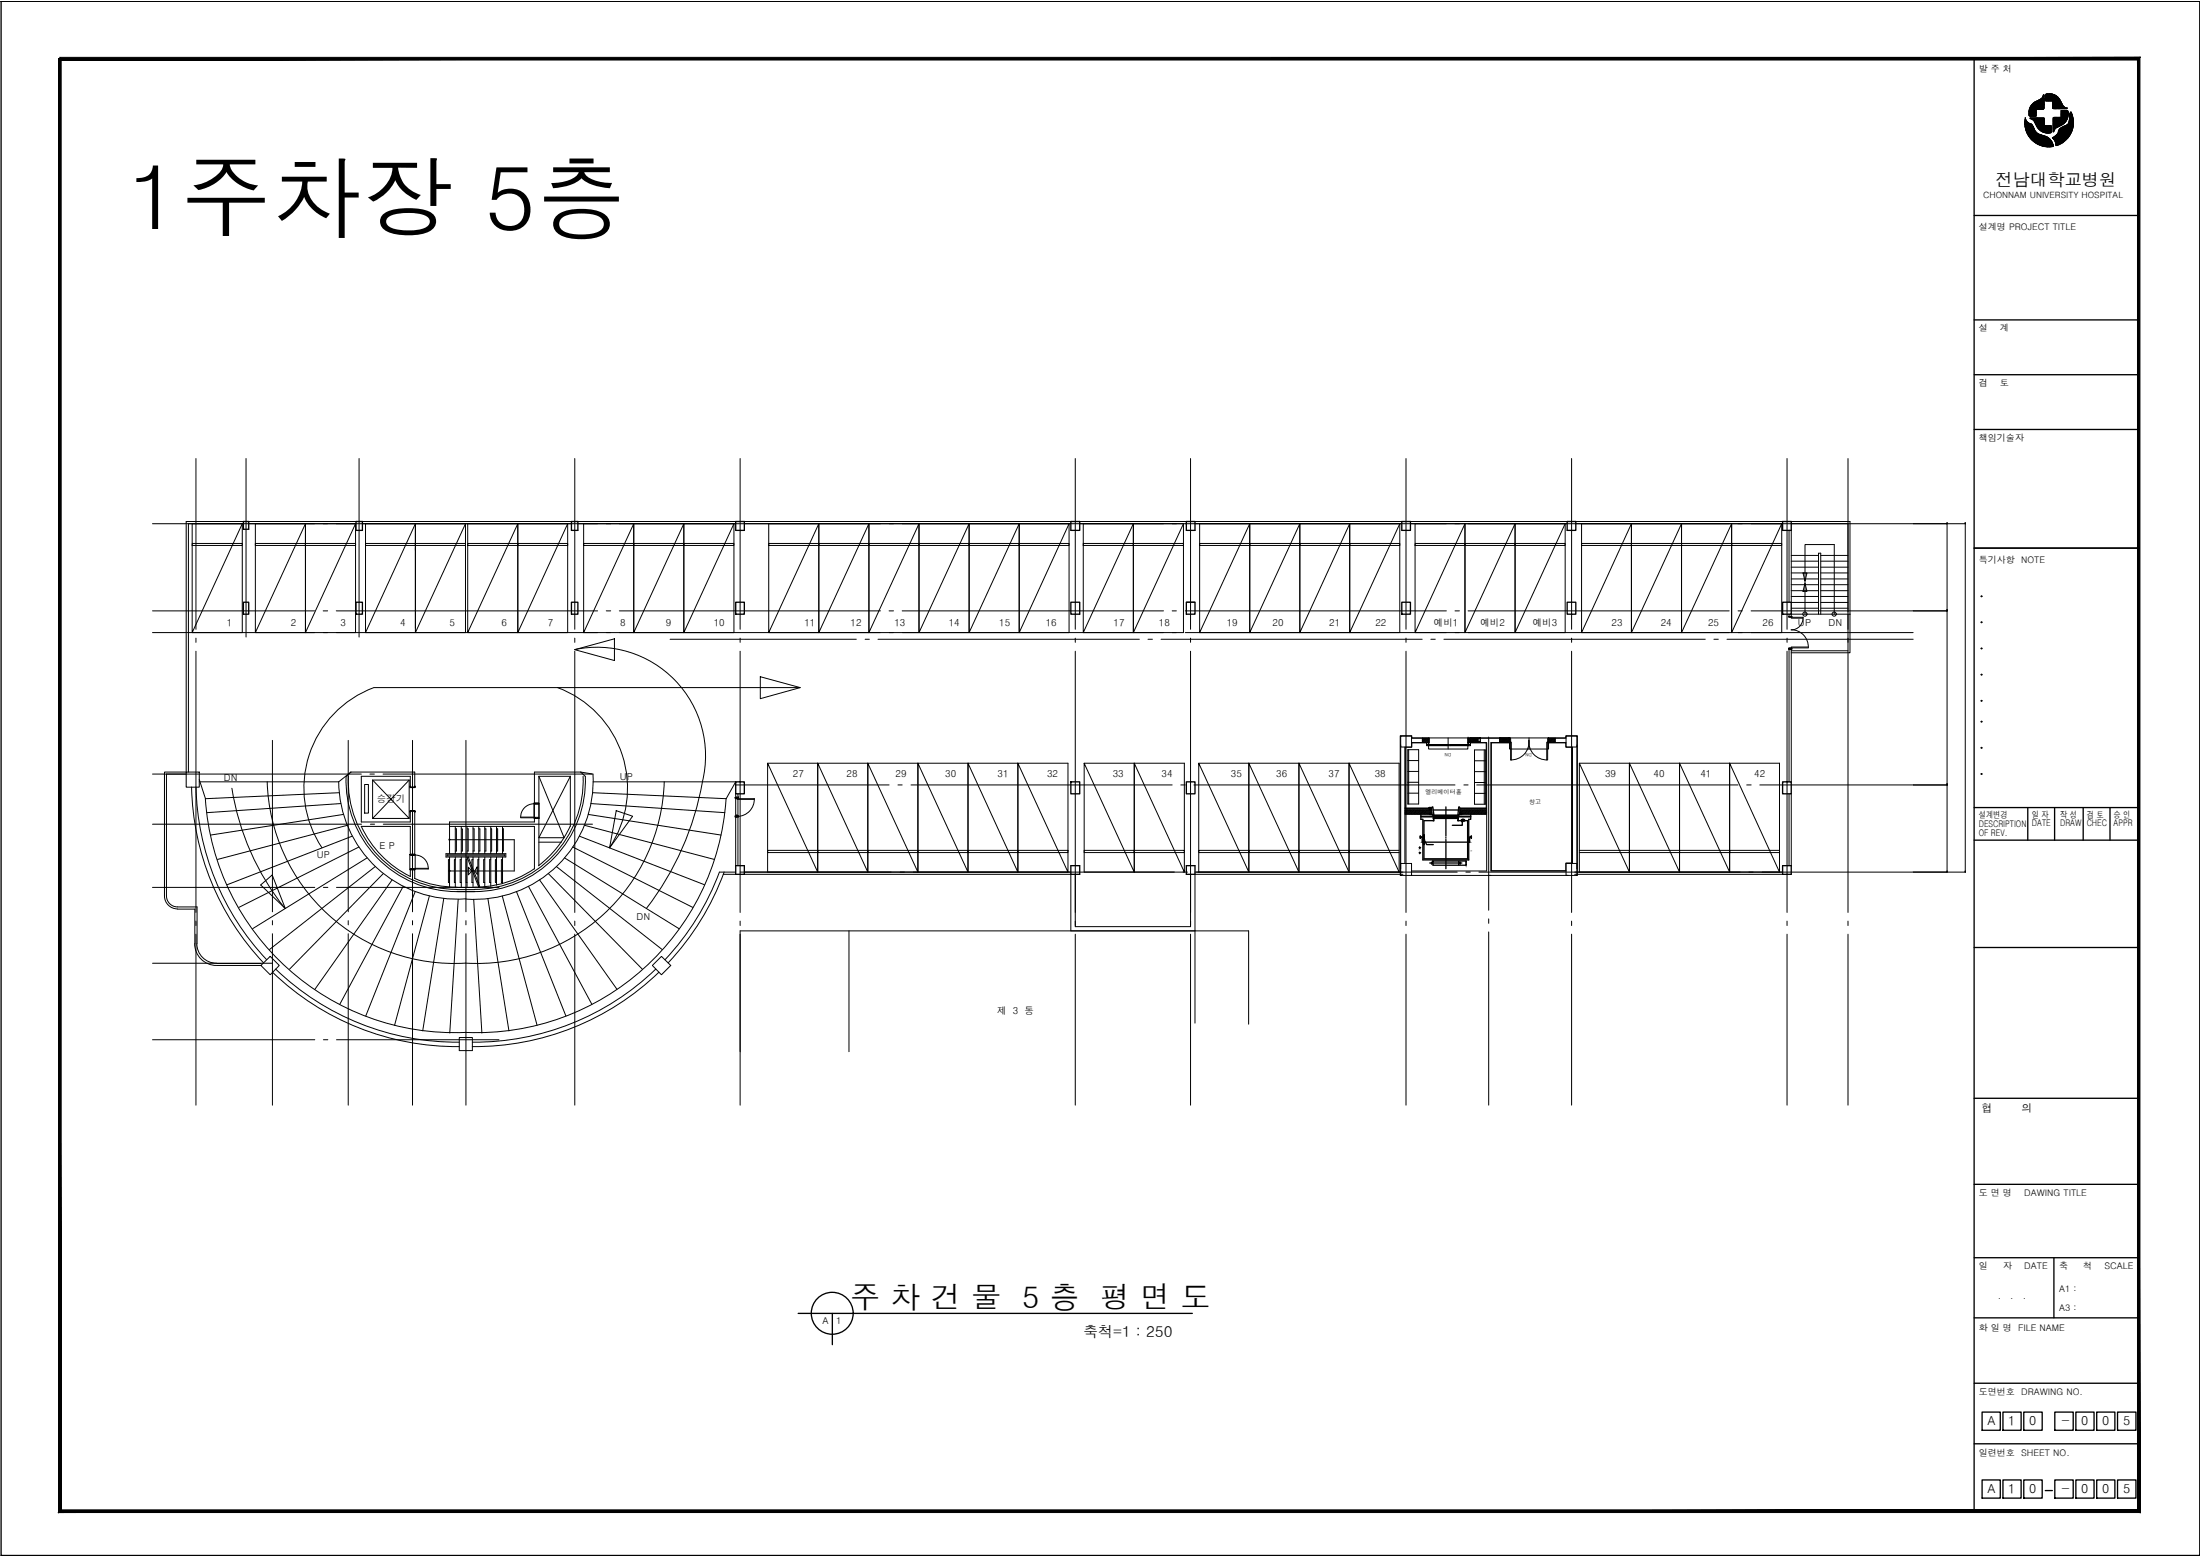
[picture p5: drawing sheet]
<svg xmlns="http://www.w3.org/2000/svg" width="420mm" height="297mm" viewBox="0 0 420 297" stroke-linecap="round" stroke-linejoin="round" font-family="sans-serif">
<!-- layer: SHEET -->
<path d="M.2 .2h420v296.8h-420zM.2 .2h420M420.2 .2h.1M420.2 .2v296.8h-420M420.2 297h.1" fill="none" stroke="#000" stroke-width=".25"/>
<g fill="none" stroke="#000" stroke-width=".19">
<path d="M46.5 100h-10.5v47.4M47.5 100h20.5M69.2 100h39.9M110.4 100h30.1M142.2 100h62.3M206.2 100h20.4M228.2 100h39.5M269.4 100h29.9M300.9 100h39.5M340.4 99.6h-304.8v47.8h-4.2v23.7M342.1 100h10.8v16.8M342.1 99.6h11.2v17.6"/>
<path d="M226.6 115h1.6M341.7 101.2v13.8M341.7 117.2v.5M342.1 101.2v13.8M342.1 106h5.2M342.1 107.1h5.2M342.1 108.3h5.2M342.1 109.4h5.2M342.1 110.5h5.2M342.1 111.6h5.2M342.1 112.8h5.2M342.1 113.9h5.2"/>
<path d="M342.1 115h5.2M342.1 116.1h5.2M344.3 109.4h.8l-.4 1.5zM344.7 117.2v-13.2h5.6v13.2M344.7 111.4l.4 1.5h-.8zM347.3 117.2v-11.6h.4v11.6M347.7 106h5.2M347.7 107.1h5.2M347.7 108.3h5.2M347.7 109.4h5.2M347.7 110.5h5.2M347.7 111.6h5.2"/>
<path d="M347.7 112.8h5.2M347.7 113.9h5.2M347.7 115h5.2M347.7 116.1h5.2M352.9 117.2v7h-10.8M353.3 117.2v7.4h-11.2M353.3 117.2h-11.2v.5M71.4 131.3a20.5 20.5 0 0 0-9.9 30.5M106.5 131.3a20.5 20.5 0 0 1 9.9 30.5M109.7 124a20.7 20.7 0 0 1 24.5 25.2 55.4 55.4 0 0 1-10.8 24.2M35.6 147.4h2.5v2.9h-2.5zM35.6 147.8h-3.8v23.3"/>
<path d="M36.6 150.2a50.4 50.4 0 0 0 13.7 33.6M37.4 150.3a49.6 49.6 0 0 0 13.5 32.9M38.1 148.8l1.1 3.7M39.2 152.5a47.8 47.8 0 0 0 49.7 44.6 47.8 47.8 0 0 0 49.8-44.6M44.3 150.5a48.9 48.9 0 0 0 10.1 22.9M51 149.2a35.8 35.8 0 0 0 37.9 34.7 35.8 35.8 0 0 0 38-34.7M64.7 149.2a22.6 22.6 0 0 0 24.3 22.4M66.2 148.2l.8-.8h12.2v2.9h-.8v-2.1h-9.4v8.7h9.4v-2.1h.8v8.3h-.8M66.5 148.2a20.8 20.8 0 0 0 20.8 21.6M69 157.7a20 20 0 0 0 9.3 9.6M69 157.8h9.4v5.3M85.9 157.8h16.2v8.1"/>
<path d="M102.9 159.9h4.8M108.9 157.7a20 20 0 0 1-6 7.5M108.9 157.8v-9.6h-6v17.1M110.9 147.4l2.3 .4a22.7 22.7 0 0 1-24.2 23.8M110.9 147.4l.9 .8a21.2 21.2 0 0 1-21.2 22 25.4 25.4 0 0 1-11-1.4 21.2 21.2 0 0 1-13.5-20.6M110.9 147.4h-8.8v9.5h-16.2M111.4 148.2a20.8 20.8 0 0 1-20.8 21.6M117.7 154.8l3.1 1-4.4 6.1zM140.5 149.3l-1.8 3.2M140.5 151.5v13.8M140.5 152.3h.4M140.9 151.5v13.8"/>
<path d="M271.7 140.9v.9M282.2 140.9v.9M288.3 140.9v.9M295.7 140.9v.9M341.7 149.3v-25.4h.4v25.4M341.7 151.5v13.8M342.1 151.5v13.8M31.4 171a2.48 2.48 0 0 0 2.5 2.5M31.8 171a2.1 2.1 0 0 0 2.1 2.1h3.7v7.1M33.9 173.6h3.3v6.6M54.4 173.3l-4.6-4.4 2.2-1.9 2.5 6.4M78.4 167.3v-1.3h.8v1.7"/>
<path d="M78.4 166h.8M78.4 163.1h.8M79.2 167.7a20 20 0 0 0 8.1 1.7M87.3 169.4h3.3M87.3 169.8h3.3M102 165.8a20 20 0 0 1-11.4 3.6M102.9 160.8h4.3M138.1 166.9h2.4M138.3 166.5a50.8 50.8 0 0 1-10.7 17.3M140.5 166.5h-3.1a49.9 49.9 0 0 1-10.4 16.7M142.2 166.9h62.3v10.8M142.2 166.5h62.3"/>
<path d="M162.1 177.7v23.1M205.4 166.9v10h22v-10M228.2 166.5h39.7M267.9 166.9h-39.7v28.4M300.7 166.9h39.7M300.7 166.5h39.7M37.2 180.1a4.2 4.2 0 0 0 4.1 4.2h8.5M37.6 180.1a3.7 3.7 0 0 0 3.7 3.8M41.4 183.9h8.4M49.8 184.3l1.8-1.7 1.7 1.7-1.7 1.8zM52 185.6a50.8 50.8 0 0 0 35.7 14.2M52.6 185a49.9 49.9 0 0 0 35.1 14"/>
<path d="M87.7 198.1h2.5v2.5h-2.5zM124.6 184.3l1.7-1.7 1.8 1.7-1.8 1.8zM125.2 185a49.9 49.9 0 0 1-35 14M125.8 185.6a50.8 50.8 0 0 1-35.6 14.2M238.5 195.5v-17.8h-97.1v23.1"/>
<circle cx="344.7" cy="117.2" r=".4"/>
<circle cx="350.3" cy="117.2" r=".4"/>
</g>
<!-- layer: Ĳ  -->
<path d="M71.5 131.3h81.3M109.8 124l7.5-2.1v4.2zM145.2 129.2l7.6 2.1-7.6 2.1zM273.5 154.2h-.1M278.7 154.2h.1" fill="none" stroke="#000" stroke-width=".19"/>
<!-- layer: 0 -->
<g fill="none" stroke="#000" stroke-width=".19">
<path d="M38.1 149.3h26.5M64.8 151.3l-25.6 1.2M65.1 153.4l-25.6 1.7M65.6 155.5l-25.4 3.9M66.3 157.6l-24.8 6.5M67 147.4l-2.3 1.9M67.3 159.6l-23.9 9.3M69.6 149.8h.8v5.4h-.8zM71.2 148.9l6.9 7.3h-6.9l6.9-7.3M71.2 148.9h6.9M71.2 148.9v7.3M78.1 148.9v7.3"/>
<path d="M78.3 150.1l.1 .2h.8l.1-.2v.3h-1zM78.3 154.8h1v.3l-.1-.3h-.8l-.1 .3zM85.9 156.9v6.1M87 157.8v5.2M87 158.2h.2v4.3h-.2M88.1 158.2h.2v4.3h-.2M88.1 157.8v5.2M89.2 157.8v5.2M89.2 158.2h.2v4.3h-.2M90.3 157.8v5.2M90.3 158.2h.3v4.3h-.3M91.4 157.8v5.2"/>
<path d="M91.4 158.2h.3v4.3h-.3M92.6 157.8v5.2M92.6 158.2h.2v4.3h-.2M93.7 157.8v5.2M93.7 158.2h.2v4.3h-.2M94.8 157.8v5.2M94.8 158.2h.2v4.3h-.2M96 157.8v5.2M96 158.2h.1v4.3h-.1M102.9 148.2l4.8 11.7M108.9 148.2l-6 11.7M110.7 159.6l23.8 9.3"/>
<path d="M111.6 157.6l24.8 6.5M112.4 155.5l25.3 3.9M112.9 153.4l25.5 1.7M113.2 151.3l25.5 1.2M113.3 149.3h27.2M272.8 141.8v1.2h7.5v-1.2M272.8 140.9h7.5M276.6 140.9v2.1M288.3 141.8v1.2h7.4v-1.2M288.3 140.9h7.4M292 140.9v2.1M68.5 161.7l-22.9 11.5"/>
<path d="M70.1 163.8l-21.8 13.5M71.7 165.4l-20.2 15.9M73.2 166.8l-17.9 18.2M74.9 168l-14.7 20.8M77 169.2l-12.1 22.5M79.3 170.2l-9.4 23.8M82 171.1l-6.6 24.6M84.8 171.5l-4.1 25.3M85.2 163h11.4v.6h-11.4zM85.4 163.2h11v.2h-11zM85.9 160.3h12.3v6h-12.3M85.9 163.6v5.7"/>
<path d="M85.9 164.1h-.3v4.4h.3M87 164.1h-.2v4.4h.2M87 163.6v5.8M87.5 171.7l-1.6 25.5M88.1 164.1h-.2v4.4h.2M88.1 163.6v5.8M89.2 169.4v-5.8l2.2 5.8M89.2 164.1h-.2v4.4h.2M89.4 163.5l2.3 5.8M89.5 165.6l.6 .7-.6 .7zM90.3 164.1h-.2v4.4h.2M90.3 163.6v5.8"/>
<path d="M90.5 171.7l1.5 25.5M91.1 165.5v1.4l-.4-.6zM91.4 169.4h.1M91.4 164.1h-.1v4.4h.1M91.4 163.6v5.8M92.6 164.1h-.2v4.4h.2M92.6 163.6v5.7M93.2 171.5l4 25.3M93.7 164.1h-.2v4.4h.2M93.7 163.6v5.6M94.8 164.1h-.2v4.4h.2M94.8 163.6v5.4"/>
<path d="M95.9 171.1l6.7 24.6M96 164.1h-.2v4.4h.2M96 163.6v5.1M98.6 170.2l9.5 23.8M100.9 169.2l12.1 22.5M103 168l14.8 20.8M104.7 166.8l18 18.2M106.3 165.4l20.1 15.9M107.8 163.8l21.9 13.5M109.4 161.7l22.9 11.5"/>
<circle cx="85.8" cy="166.3" r=".11"/>
<circle cx="85.8" cy="160.3" r=".11"/>
</g>
<g fill="none" stroke="#000" stroke-width=".19">
<path d="M344.3 117.8a2.26 2.26 0 0 1-2.2 2.5M344.4 117.8h-2.7l-.1-.1h.6l-.1 .3h2.3M341.9 123.9h.3h-.3M341.9 123.9h-.3h.3M342.1 120.2a3.3 3.3 0 0 1 3.3 3.4l-3.7 .1-.1 .2M345.4 123.5h-3.3l.1 .4M99.4 156h2.6M102 153.4a2.52 2.52 0 0 0-2.6 2.7M102 153.3h1v.1l-.8 .1zM102 153.4v2.7h-2.6M102.1 156.2h.8M102.1 153.3h.8"/>
<path d="M103 153.4v2.8h-1l.2-.2 .8 .1M140.4 152.3h.6M140.4 155.9l.4-.1 .2 .2h-.6zM140.4 155.9h.1M140.4 156h.1M140.4 152.3h.6a.31 .31 0 0 1-.3 .2 .31 .31 0 0 1-.3-.2zM140.4 152.4h.1M140.4 152.3v.1M140.4 155.9v.1M140.6 155.8h.1M140.6 155.9h.1M140.6 152.4h.1"/>
<path d="M140.6 152.5h.1M140.7 155.8h.1M140.7 152.5h.1M140.7 152.3h.1M140.8 152.5v.1h3.3M140.8 152.5l3.3-.1a3.3 3.3 0 0 1-3.3 3.5M140.8 155.9h.1M140.8 155.8h.1M140.8 152.5h.1M140.8 152.4h.1M141 156h.1M141 155.9h.1"/>
<path d="M141 152.4h.1M141 152.3h.1M272.5 141.8h.4v.3h-.4zM272.5 142.1h.4v.3h-.4zM272.9 142.1h3.3M272.9 142.4h3.3M272.9 142.3h3.3M276.2 142.2h-3.3h3.3M276.2 142.1h.4v.3h-.4zM276.6 142.1h.1M276.6 142.1h.5v.3h-.5zM277.1 142.2h3.3h-3.3"/>
<path d="M277.1 142.1h3.3M277.1 142.4h3.3M277.1 142.3h3.3M280.4 141.8h.4v.3h-.4zM280.4 142.1h.4v.3h-.4zM288.3 140.8l.2 .2-.1 .9h-.1zM288.5 145.1a3.4 3.4 0 0 0 3.5-3.8 3.4 3.4 0 0 0 3.5 3.8M288.5 145.1v-3.4h.1v3.4M295.6 145.1v-3.4h-.2v3.4M295.7 140.8v1.1l-.1-.2zM78.3 165.9l.8-.1 .2 .2h-1zM78.3 163.1h1v.1l-.9 .1z"/>
<path d="M78.3 163.2v2.7M79.3 163.2a2.52 2.52 0 0 1 2.5 2.7M79.3 163.2v2.7h2.5M79.3 165.8h2.5"/>
</g>
<g fill="none" stroke="#000" stroke-width=".25">
<path d="M46.5 99.6h1v1.4h-1zM68 99.6h1.2v1.6h-1.2zM109.1 99.6h1.3v1.6h-1.3zM140.5 99.6h1.7v1.6h-1.7zM204.5 99.6h1.7v1.6h-1.7zM226.6 99.6h1.6v1.6h-1.6zM267.7 99.6h1.7v1.6h-1.7zM299.3 99.6h1.6v1.6h-1.6zM340.4 99.6h1.7v1.6h-1.7zM46.5 115h1v2.2h-1zM68 115h1.2v2.2h-1.2zM109.1 115h1.3v2.2h-1.3z"/>
<path d="M140.5 115h1.7v2.2h-1.7zM204.5 115h1.7v2.2h-1.7zM226.6 115h1.6v2.2h-1.6zM267.7 115h1.7v2.2h-1.7zM299.3 115h1.6v2.2h-1.6zM340.4 115h1.7v2.2h-1.7zM140.5 149.3h1.7v2.2h-1.7zM204.5 149.3h1.7v2.2h-1.7zM226.6 149.3h1.6v2.2h-1.6zM340.4 149.3h1.7v2.2h-1.7zM140.5 165.3h1.7v1.6h-1.7zM204.5 165.3h1.7v1.6h-1.7z"/>
<path d="M226.6 165.3h1.6v1.6h-1.6zM340.4 165.3h1.7v1.6h-1.7z"/>
</g>
<!-- layer: CEN -->
<g fill="none" stroke="#000" stroke-width=".19">
<path d="M29.1 100h31M37.4 87.5v32.6M47 87.5v34.1M61.7 100h.9M64.2 100h49.9M68.6 87.5v34.1M109.8 87.5v32.6M115.8 100h.8M118.3 100h49.8M141.4 87.5v32.6M169.8 100h.8M172.3 100h49.9"/>
<path d="M205.4 87.5v32.6M223.9 100h.8M226.4 100h49.8M227.4 87.5v32.6M268.5 87.5v32.6M277.9 100h.8M280.4 100h49.8M300.1 87.5v32.6M331.9 100h.8M334.4 100h31M341.3 87.5v32.6M352.9 87.5v32.6"/>
<path d="M29.1 116.6h31M61.7 116.6h.9M64.2 116.6h49.9M115.8 116.6h.8M118.3 116.6h49.8M169.8 116.6h.8M172.3 116.6h49.9M223.9 116.6h.8M226.4 116.6h49.8M277.9 116.6h.8M280.4 116.6h49.8M331.9 116.6h.8"/>
<path d="M334.4 116.6h31M29.1 120.8h31M37.4 121.8v.8M37.4 124.3v49.9M61.7 120.8h.9M64.2 120.8h49.9M109.8 121.8v.8M109.8 124.3v49.9M115.8 120.8h.8M118.3 120.8h49.8M128 122h35.5M141.4 121.8v.8"/>
<path d="M141.4 124.3v49.9M165.2 122h.8M167.7 122h49.9M169.8 120.8h.8M172.3 120.8h49.9M205.4 121.8v.8M205.4 124.3v49.9M219.2 122h.9M221.7 122h49.9M223.9 120.8h.8M226.4 120.8h49.8M227.4 121.8v.8"/>
<path d="M227.4 124.3v49.9M268.5 121.8v.8M268.5 124.3v49.9M273.3 122h.8M275.8 122h49.9M277.9 120.8h.8M280.4 120.8h49.8M300.1 121.8v.8M300.1 124.3v49.9M327.3 122h.9M329.8 122h35.6M331.9 120.8h.8"/>
<path d="M334.4 120.8h31M341.3 121.8v.8M341.3 124.3v49.9M352.9 121.8v.8M352.9 124.3v49.9M29.1 147.8h39.9M29.1 157.3h39.9M52 141.3v32.8M66.5 141.3v32.8M70.7 147.8h.8M70.7 157.3h.8M73.2 147.8h39.8"/>
<path d="M73.2 157.3h40M78.8 141.3v32.8M89 141.3v32.8M140.5 149.8h29.3M171.5 149.8h.8M174 149.8h49.9M225.5 149.8h.9M228 149.8h49.9M279.6 149.8h.8M282 149.8h49.9M284.3 140.7v33.1M333.6 149.8h.8"/>
<path d="M336.1 149.8h29.3M29.1 169.4h31M37.4 175.8v.9M37.4 178.3v32.7M52 175.8v.8M52 178.3v32.7M61.8 169.4h.8M64.3 169.4h31M66.5 175.8v.8M66.5 178.3v32.7M78.8 175.8v.8M78.8 178.3v32.7"/>
<path d="M89 175.8v.8M89 178.3v32.7M109.8 175.8v.9M109.8 178.3v32.7M141.4 175.8v.9M141.4 178.3v32.7M141.4 166.5h28.8M171.9 166.5h.8M174.4 166.5h49.9M205.4 175.8v.9M205.4 178.3v32.7M225.9 166.5h.9"/>
<path d="M227.4 175.8v.9M227.4 178.3v32.7M228.4 166.5h49.9M268.5 175.8v.9M268.5 178.3v32.7M280 166.5h.8M282.4 166.5h50M284.3 175.4v.9M284.3 177.9v33.1M300.1 175.8v.9M300.1 178.3v32.7M334 166.5h.8"/>
<path d="M336.5 166.5h28.9M341.3 175.8v.9M341.3 178.3v32.7M352.9 175.8v.9M352.9 178.3v32.7M29.1 198.5h31M29.1 183.9h22.9M61.8 198.5h.8M64.3 198.5h31"/>
</g>
<!-- layer: (  -->
<g fill="none" stroke="#000" stroke-width=".19">
<path d="M36.7 100h9.6l-9.6 20.8zM46.3 100v20.8h-9.6M58.3 100v20.8l9.6-20.8M58.3 100l-9.5 20.8v-20.8h19.1M58.3 100v20.8M67.9 100v20.8h-19.1M79.3 100v20.8l9.6-20.8M79.3 100l-9.5 20.8v-20.8h19.1M79.3 100v19.9M88.9 100v20.8h-19.1M98.9 100v20.8l9.5-20.8M98.9 100l-9.6 20.8v-20.8h19.1"/>
<path d="M98.9 100v20.8M108.4 100v20.8h-19.1M121 100v20.8l9.6-20.8M121 100l-9.5 20.8v-20.8h28.7M121 100v20.8M130.6 100v20.8l9.6-20.8M130.6 100v20.8M140.2 100v20.8h-28.7M156.4 100v20.8l9.5-20.8M156.4 100l-9.6 20.8v-20.8h57.4M156.4 100v20.8M165.9 100v20.8l9.6-20.8"/>
<path d="M165.9 100v20.8M175.5 100v20.8l9.6-20.8M175.5 100v20.8M185.1 100v20.8l9.5-20.8M185.1 100v20.8M194.6 100v20.8l9.6-20.8M194.6 100v20.8M204.2 100v20.8h-57.4M216.5 100v20.8l9.5-20.8M216.5 100l-9.6 20.8v-20.8h19.1M216.5 100v20.8M226 100v20.8h-19.1"/>
<path d="M238.7 100v20.8l9.5-20.8M238.7 100l-9.6 20.8v-20.8h38.2M238.7 100v20.8M248.2 100v20.8l9.6-20.8M248.2 100v20.8M257.8 100v20.8l9.5-20.8M257.8 100v20.8M267.3 100v20.8h-38.2M279.8 100v20.8l9.5-20.8M279.8 100l-9.5 20.8v-20.8h28.6M279.8 100v20.8M289.3 100v20.8l9.6-20.8"/>
<path d="M289.3 100v20.8M298.9 100v20.8h-28.6M311.6 100v20.8l9.5-20.8M311.6 100l-9.6 20.8v-20.8h38.3M311.6 100v20.8M321.1 100v20.8l9.6-20.8M321.1 100v20.8M330.7 100v20.8l9.6-20.8M330.7 100v20.8M340.3 100v20.8h-38.3M36.7 103.7h9.6v.4h-9.6zM48.8 103.7h9.5v.4h-9.5z"/>
<path d="M58.3 103.7h9.6v.4h-9.6zM69.8 103.7h9.5v.4h-9.5zM79.3 103.7h9.6M79.3 104.1h9.6M89.3 103.7h9.6v.4h-9.6zM98.9 103.7h9.5v.4h-9.5zM111.5 103.7h9.5v.4h-9.5zM121 103.7h9.6v.4h-9.6zM130.6 103.7h9.6v.4h-9.6zM146.8 103.7h9.6v.4h-9.6zM156.4 103.7h9.5v.4h-9.5zM165.9 103.7h9.6v.4h-9.6z"/>
<path d="M175.5 103.7h9.6v.4h-9.6zM185.1 103.7h9.5v.4h-9.5zM194.6 103.7h9.6v.4h-9.6zM206.9 103.7h9.6v.4h-9.6zM216.5 103.7h9.5v.4h-9.5zM229.1 103.7h9.6v.4h-9.6zM238.7 103.7h9.5v.4h-9.5zM248.2 103.7h9.6v.4h-9.6zM257.8 103.7h9.5v.4h-9.5zM270.3 103.7h9.5v.4h-9.5zM279.8 103.7h9.5v.4h-9.5zM289.3 103.7h9.6v.4h-9.6z"/>
<path d="M302 103.7h9.6v.4h-9.6zM311.6 103.7h9.5v.4h-9.5zM321.1 103.7h9.6v.4h-9.6zM330.7 103.7h9.6v.4h-9.6zM146.6 145.7h57.4v20.8l-9.6-20.8v20.8M156.2 145.7v20.8l-9.6-20.8v20.8h57.4M165.7 145.7v20.8l-9.5-20.8v20.8M175.3 145.7v20.8l-9.6-20.8v20.8M184.9 145.7v20.8l-9.6-20.8v20.8M194.4 145.7v20.8l-9.5-20.8v20.8M207.1 145.7h19.1v20.8l-9.6-20.8v20.8M216.6 145.7v20.8l-9.5-20.8v20.8h19.1"/>
<path d="M228.9 145.7h38.3v20.8M238.5 145.7v20.8l-9.6-20.8v20.8h9.6M238.5 145.7l9.6 20.8h-9.6zM248.1 145.7l9.5 20.8h-9.5zM248.1 145.7v20.8M257.6 145.7l9.6 20.8h-9.6zM257.6 145.7v20.8M301.6 145.7h38.3v20.8l-9.6-20.8v20.8M311.2 145.7v20.8l-9.6-20.8v20.8h38.3M320.8 145.7v20.8l-9.6-20.8v20.8M330.3 145.7v20.8l-9.5-20.8v20.8M146.6 162.3h9.6v.5h-9.6z"/>
<path d="M156.2 162.3h9.5v.5h-9.5zM165.7 162.3h9.6v.5h-9.6zM175.3 162.3h9.6v.5h-9.6zM184.9 162.3h9.5v.5h-9.5zM194.4 162.3h9.6v.5h-9.6zM207.1 162.3h9.5v.5h-9.5zM216.6 162.3h9.6v.5h-9.6zM228.9 162.3h9.6v.5h-9.6zM238.5 162.3h9.6v.5h-9.6zM248.1 162.3h9.5v.5h-9.5zM267.2 162.3h-9.6v.5h9.6M301.6 162.3h9.6v.5h-9.6"/>
<path d="M311.2 162.3h9.6v.5h-9.6zM320.8 162.3h9.5v.5h-9.5zM330.3 162.3h9.6v.5h-9.6z"/>
</g>
<!-- layer: ĺt -->
<g fill="none" stroke="#000" stroke-width=".25">
<path d="M388.1 19.9l.9 1M388.2 19.9l1 1M388.2 19.9l.9 1M388.2 19.8l1.1 1.1M388.3 19.8l1.1 1.1M388.3 19.8l1 1.1M388.3 19.7l1.2 1.2M388.4 19.7l1.2 1.2M388.5 19.6l1.3 1.3M388.5 19.5l1.3 1.4M388.6 19.5l1.3 1.4M388.6 19.5l1.4 1.4"/>
<path d="M388.7 19.5l1.4 1.4-1.4-1.4M388.7 19.5l1.4 1.4M388.8 19.4l1.4 1.5-1.4-1.5M388.8 19.4l1.5 1.4M388.9 19.4l1.4 1.4-1.4-1.4M389 19.3l1.4 1.3M389.1 19.3l1.3 1.2M389.1 19.2l1.3 1.3M389.2 19.2l1.2 1.2M389.2 19.2l1.2 1.1M389.3 19.2l1.1 1.1-1.1-1.1M389.4 19.1l1 .9"/>
<path d="M389.5 19l.9 .9M389.6 19l.8 .8M389.8 18.9l.6 .6M389.8 18.9l.6 .5M389.8 18.9l.6 .4M390 18.7l.4 .4M390.1 18.7l.3 .3M390.1 18.6l.3 .3M390.1 18.4l.3 .3-.3-.2M390.2 18.3l.2 .1M390.2 18.2l.2 .1M390.3 18.2l.1 .1"/>
<path d="M390.3 18.1l.1 .1M390.3 18.1h.1M390.4 19.9l-.9-.8 .9 .9M390.4 19.7l-.8-.7 .8 .7M390.4 19.2l-.5-.4 .5 .5M390.4 19.2l-.5-.4 .5 .4M390.4 19l-.4-.3 .4 .3M390.4 18.8l-.3-.2 .3 .2M390.4 19.5l-.7-.5 .7 .6M390.4 18.5l-.2-.1 .2 .2M390.7 18.4l.5-.5-.5 .6M390.7 18.8l.9-.9-.9 1"/>
<path d="M390.8 19.2l1.2-1.2-1.1 1.2M390.9 17.9l-.2 .2M391 17.9l-.3 .3M391 17.9l-.3 .4M391.1 17.9l-.4 .4M391.1 19.2l1.2-1.1-1.1 1.1M391.2 17.9l-.5 .5M391.3 17.9l-.6 .6M391.4 17.9l-.7 .7M391.5 17.9l-.8 .8M391.5 17.9l-.8 .9M391.7 17.9l-1 1.1"/>
<path d="M391.8 17.9l-1.1 1.1M391.9 18l-1.2 1.1M392 18l-1.3 1.2M392 19.9l1.1-1.2-1.1 1.2M392 19.2l.9-.8-.9 .9M392.1 18l-1.2 1.2M392.1 18.1l-1.2 1.1M392.2 18.1l-1.2 1.1M392.4 18.1l-1.1 1.1M392.4 18.2l-1 1M392.5 18.2l-1.1 1M392.5 18.2l-1 1"/>
<path d="M392.6 18.2l-1 1 1-.9M392.6 18.3l-.9 .9M392.7 18.3l-.9 .9M392.7 18.4l-.9 .8M392.8 18.4l-.9 .8M392.8 18.4l-.8 .8M392.9 18.5l-.9 1M392.9 18.5l-.9 .9M393 18.5l-1 1M393 18.6l-1 1M393.1 18.6l-1.1 1.1M393.1 18.7l-1.1 1.1"/>
<path d="M393.2 18.8l-1.2 1.2M393.3 18.9l-1.3 1.2M393.3 18.9l-1.3 1.3M393.4 19l-1.4 1.3M393.4 19.2l-1.4 1.4M393.5 19.2l-1.5 1.5M393.5 19.3l-1.4 1.4 1.4-1.3M393.6 19.4l-1.4 1.3M393.6 19.5l-1.3 1.2 1.3-1.2M393.6 19.5l-1.2 1.2M393.7 19.5l-1.2 1.2M393.7 19.6l-1.1 1.1"/>
<path d="M393.7 19.7l-1.1 1M393.7 19.8l-.9 .9M393.7 19.7l-1 1M393.8 19.9l-.8 .8M386.7 23.7l.5-.4-.5 .5M386.7 23.6l.4-.4-.4 .5M386.7 23.3l.3-.2-.3 .3M386.8 24.2l.6-.7-.6 .7M386.8 22.9h.1M386.8 22.7v.1M386.8 22.6h.1M386.8 22.8h.1"/>
<path d="M386.9 24.6l1-.9-1 1M386.9 22.9l-.1 .2M386.9 24.8l1.1-1-1 1.1M386.9 23l-.2 .2M386.9 22.9l-.2 .2M387 25l1.1-1.1-1.1 1.1M387 23.1l-.3 .3M387.1 23.2l-.4 .3M387.1 23.1l-.4 .4M387.1 23.3l-.4 .4M387.2 23.4l-.5 .4M387.3 23.4l-.5 .5"/>
<path d="M387.3 23.4l-.5 .6M387.4 23.4l-.6 .7M387.4 23.5l-.6 .6M387.5 23.5l-.7 .7M387.5 23.6l-.7 .7M387.5 21.6l.6 .6M387.5 21.7l.5 .5M387.5 21.7l.4 .5M387.5 21.8l.4 .4M387.5 22l.3 .2M387.5 22l.2 .2M387.5 22l.1 .2"/>
<path d="M387.5 21.5l.7 .7M387.5 21.2l1.1 1M387.5 21.2l1 1M387.5 21.3l.9 .9M387.5 21.4l.7 .8M387.6 26.1l1.1-1.1-1.1 1.1M387.6 23.6l-.8 .8M387.6 21l1.1 1.2M387.6 21.1l1.1 1.1M387.6 20.8l1.2 1.2M387.6 20.9l1.2 1.2-1.2-1.2M387.6 23.6l-.8 .9"/>
<path d="M387.6 20.6l1.2 1.2M387.6 20.7l1.2 1.2M387.7 26.2l1.1-1-1.1 1.1M387.7 23.7l-.9 .8M387.7 20.6l1.1 1.1M387.7 22.5h.1M387.7 22.6l.2-.1-.1 .1M387.7 20.5l1.1 1.1M387.8 23.7l-1 .9M387.8 20.4l1 1M387.8 20.3l1 1.1M387.9 26.5l1.1-1.1-1.1 1.2"/>
<path d="M387.9 22.5l-.1 .1 .2-.1M387.9 20.2l.9 1M387.9 23.7l-1 1.1 1.1-1.1M387.9 23.7l-1 1.1M387.9 20.1l.9 .9M387.9 20.2l.9 .9M388 20.1l.8 .8M388 20l.9 .9M388.1 22.5l-.2 .2M388.1 23.8l-1.1 1.1M388.1 22.5l-.1 .2M388.2 24l-1.1 1.2"/>
<path d="M388.2 23.9l-1.2 1.2M388.2 24.2l-1.1 1.1M388.2 24.1l-1.1 1.2M388.2 24.1l-1.1 1.1M388.3 22.5l-.3 .2M388.3 24.2l-1.2 1.1 1.2-1.1M388.3 24.2l-1.2 1.2M388.3 22.5l-.2 .3M388.3 24.3l-1.1 1.2M388.3 22.2l-.8-.9 .9 .9M388.4 24.4l-1.2 1.2 1.2-1.2M388.4 22.5l-.2 .3"/>
<path d="M388.4 24.4l-1.2 1.1M388.4 24.5l-1.1 1.2 1.2-1.1M388.4 24.5l-1.1 1.1M388.5 22.5l-.3 .3M388.5 24.7l-1.1 1.1 1.1-1M388.5 24.7l-1.1 1.1M388.5 24.6l-1.1 1.2M388.5 24.8l-1.1 1.1M388.6 24.8l-1.1 1.2M388.6 23.3l.8-.8-.8 .8M388.6 24.9l-1.1 1.2M388.6 22.5l-.3 .4"/>
<path d="M388.7 25l-1.1 1.1 1.1-1M388.7 22.5l-.4 .4M388.7 22.5l-.3 .4M388.8 22.5l-.4 .5M388.8 22.2l-1.2-1.3 1.2 1.3M388.8 21.2l-.9-.9 .9 1M388.8 21.5l-1-1.1 1 1.1M388.8 21.7l-1.1-1.1 1.1 1.2M388.8 25.2l-1.1 1.1 1.1-1M388.9 25.3l-1.1 1.1 1.1-1.1M388.9 25.3l-1.1 1.1M388.9 22.5l-.5 .5"/>
<path d="M389 20.9l-.9-.9 .9 .9M389 22.5l-.5 .6 .5-.6M389 24l1.4-1.4-1.4 1.4M389 25.3l-1.1 1.2M389 27.4l1.4-1.4-1.4 1.4M389 25.4l-1.1 1.1M389 22.5l-.5 .6M389.1 22.5l-.6 .6 .6-.6M389.1 24.2l1.3-1.4-1.3 1.4M389.1 25.5l-1.1 1.1M389.2 25.5l-1.2 1.2M389.2 20.9l-1-1.1 1.1 1.1"/>
<path d="M389.2 25.6l-1.1 1.1 1.2-1.1M389.2 22.5l-.7 .7M389.3 25.6l-1.2 1.1M389.3 22.5l-.7 .7M389.3 25.6l-1.1 1.2M389.4 25.6l-1.2 1.2M389.5 25.7l-1.3 1.2M389.5 22.5l-.9 .9M389.5 25.7l-1.2 1.2 1.3-1.2M389.6 22.5l-.9 .9M389.6 25.7l-1.2 1.3 1.3-1.3M389.6 22.5l-.9 1"/>
<path d="M389.7 20.9l-1.2-1.3 1.2 1.3M389.7 27.8l1.5-1.5-1.4 1.5M389.7 25.8l-1.2 1.2 1.3-1.2M389.7 22.5l-1 1M389.8 22.5l-1.1 1.1 1.1-1.1M389.8 27.8l1.4-1.4-1.4 1.4M389.8 25.8l-1.3 1.3M389.8 25.8l-1.2 1.3 1.3-1.3M389.9 22.5l-1.1 1.2M389.9 27.8l1.4-1.4-1.3 1.4M389.9 25.8l-1.3 1.4M390 25.9l-1.3 1.3"/>
<path d="M390 22.5l-1.2 1.2M390.1 27.8l1.3-1.3-1.3 1.3M390.1 25.9l-1.4 1.3M390.1 25.9l-1.4 1.3 1.4-1.3M390.1 25.2l1.1-1.2-1.1 1.2M390.1 22.5l-1.3 1.3M390.2 25.9l-1.4 1.4M390.2 22.5l-1.3 1.4M390.3 27.9l1.2-1.2-1.2 1.2M390.3 25.9l-1.4 1.5M390.3 22.5l-1.4 1.4M390.4 20.1l-1.1-1 1.1 1.1"/>
<path d="M390.4 20.7l-1.4-1.4 1.3 1.4M390.4 25.3l1.2-1.3-1.2 1.3M390.4 22.5l-1.5 1.4M390.4 26l-1.4 1.4M390.4 23.3l-1.1 1.2 1.1-1.2M390.4 23.4l-1.1 1.2 1.1-1.1M390.4 23.5l-1 1.2M390.4 23.8l-.9 1 .9-1M390.4 23.9l-.8 .9 .8-.8M390.4 23.1l-1.2 1.3 1.2-1.3M390.4 23.7l-1 1M390.4 22.8l-1.4 1.4"/>
<path d="M390.4 23l-1.3 1.3M390.4 23.2l-1.2 1.3M390.4 23.4l-1.1 1.1M390.4 23.7l-.9 1M390.4 23.9l-.8 .9M390.4 22.9l-1.3 1.4M390.4 22.7l-1.4 1.4M390.4 22.6l-1.4 1.5M390.5 24l-.9 .9M390.5 28l1.2-1.2-1.1 1.2M390.5 26l-1.4 1.5M390.6 24l-.9 .9 .9-.9"/>
<path d="M390.6 26l-1.5 1.5M390.6 26l-1.4 1.5 1.5-1.4M390.7 24l-.9 1 .9-1M390.7 26.1l-1.5 1.4M390.7 24l-.9 1M390.7 26.1l-1.4 1.4M390.8 26.1l-1.5 1.5 1.5-1.5M390.9 26.1l-1.5 1.5M390.9 24l-1.1 1M390.9 24l-1 1.1M390.9 26.2l-1.4 1.4M391 26.2l-1.4 1.5 1.4-1.5"/>
<path d="M391 24l-1 1.1M391.1 26.2l-1.5 1.5M391.1 26.3l-1.5 1.4M391.1 26.3l-1.4 1.4M391.1 24l-1.1 1.1M391.1 25.4l.7-.7-.6 .7M391.2 24l-1.1 1.1M391.2 26.4l-1.3 1.4 1.4-1.4M391.2 28l.8-.7-.7 .7M391.3 24l-1.1 1.2M391.4 24l-1.2 1.2 1.2-1.2M391.4 28l.6-.6-.6 .6"/>
<path d="M391.4 26.5l-1.4 1.3M391.5 24l-1.2 1.2M391.5 26.6l-1.4 1.3M391.5 26.6l-1.3 1.3M391.5 24l-1.2 1.3M391.6 26.7l-1.2 1.2M391.6 26.7l-1.2 1.2 1.2-1.1M391.7 24l-1.3 1.3M391.7 26.9l-1.1 1.1M391.8 25.1l-.3 .2M391.8 24l-1.3 1.3M391.8 24.1l-1.2 1.2"/>
<path d="M391.8 24.2l-1.2 1.1M391.8 24.2l-1.1 1.1M391.8 26.9l-1.1 1.1M391.8 28l.3-.3-.3 .3M391.8 27l-1.1 1M391.8 25.2l-.2 .1M391.8 25.2l-.1 .1M391.8 24.8l-.6 .6 .6-.5M391.8 24.9l-.5 .5M391.8 25l-.4 .4M391.8 24.4l-1 .9M391.8 24.5l-.9 .8"/>
<path d="M391.8 24.5l-.9 .9M391.8 24.6l-.8 .8M391.8 24.7l-.7 .7M391.8 27l-1 1M391.8 27l-.9 1M391.8 27.1l-.9 .9M391.9 27.1l-.9 .9M391.9 27.2l-.9 .8M391.9 27.2l-.8 .8M391.9 27.2l-.7 .8M392 26.3l.6 .8M392 20l1.2-1.2-1.2 1.3"/>
<path d="M392 20.2l1.3-1.2-1.3 1.3M392 20.4l1.4-1.4-1.4 1.4M392 20.5l1.4-1.4-1.4 1.4M392 20.6l1.4-1.4-1.4 1.4M392 27.5l-.5 .5M392 26.3h.1M392 27.6l-.3 .4M392.1 27.6l-.4 .4M392.1 27.8l-.2 .2M392.1 27.9h.1M392.1 23.9l.5 .6M392.1 24l.5 .5-.5-.4"/>
<path d="M392.1 24.2l.4 .3-.4-.3M392.1 24.3l.3 .3-.3-.3M392.1 24.5l.2 .3-.2-.3M392.1 25.1v.1M392.1 24.2l.4 .4M392.1 24.4l.3 .3M392.1 24.7l.2 .1M392.1 24.8l.2 .2M392.1 22.5l1.5 1.4M392.1 23.2l1 1M392.1 23.1l1 1.1M392.1 23l1.1 1.1"/>
<path d="M392.1 22.9l1.2 1.2M392.1 22.6l1.3 1.4-1.3-1.3M392.1 23.4l.9 .8M392.1 23.5l.8 .7M392.1 23.7l.7 .6M392.1 27.8l-.1 .2M392.1 27.9h-.1M392.1 23.7l.6 .7-.6-.6M392.1 24.6l.2 .2M392.1 24.9l.1 .1M392.1 25l.1 .1M392.1 23.1l1.1 1"/>
<path d="M392.1 22.7l1.3 1.3M392.1 23.3l1 .9M392.1 23.5l.8 .8M392.1 22.5l1.4 1.4M392.2 22.5l1.4 1.4M392.2 22.5l1.5 1.4M392.3 22.4l1.4 1.5M392.3 26.1l-.3 .3M392.3 24.9l-.2-.2 .2 .2M392.3 22.4l1.4 1.4M392.4 22.4l1.4 1.4M392.5 22.4l1.4 1.4"/>
<path d="M392.5 26l-.4 .4M392.6 22.4l1.3 1.3M392.6 27.1l.1 .7M392.6 22.4l1.4 1.3M392.7 22.4l1.3 1.3M392.8 22.4l1.2 1.3M392.9 22.4l1.2 1.2-1.2-1.2M392.9 20.7l.9-.9-.9 .9M393 22.4l1.1 1.2M393 22.4l1.2 1.2M393.1 22.4l1.1 1.1M393.1 25.2l-.2 .4-.9 .7"/>
<path d="M393.1 22.4l1.2 1.1-1.1-1.1M393.3 22.4l1 1M393.4 22.4l.9 1M393.4 24l-1.3-1.2 1.2 1.3M393.4 22.4l1 1M393.4 24.5l1.1-.5-1.4 1.3M393.5 24.5l-.4 .7M393.5 22.4l.9 .9M393.5 20.7l.5-.4-.4 .4M393.6 22.4l.8 .9M393.6 24.5l-.3 .3M393.7 22.4l.8 .8-.9-.8"/>
<path d="M393.7 21.9l1 1-1-1M393.7 22.1l.9 1-.9-1M393.7 21.1l1.2 1.3-1.2-1.2M393.7 21.5l1.1 1.2M393.7 22.3l.8 .9M393.7 22.2l.8 .9M393.7 22l.9 1M393.7 21.8l1 1.1M393.7 21.7l1 1.1-1-1M393.7 21.6l1.1 1.2M393.7 21.6l1.1 1.1M393.7 21.4l1.1 1.2"/>
<path d="M393.7 21.4l1.1 1.1M393.7 21.3l1.1 1.2M393.7 21.2l1.2 1.2M393.7 21.1l1.2 1.2M393.8 24.4l-.6 .5M393.8 21.1l1.1 1.2M393.9 20.1l-.8 .6M393.9 20l-.8 .7M393.9 20.1l-.7 .6M393.9 24.3l-.7 .7M393.9 21.1l1 1M394 20.2l-.6 .5"/>
<path d="M394 20.1l-.7 .6M394 20.2l-.5 .5M394 21.1l.9 .9M394 21.1l1 .9M394.1 20.7l.2-.2-.2 .2M394.1 20.3l-.5 .4M394.1 21.1l.9 .9M394.1 20.3l-.4 .4M394.1 24.2l-1 .8 .9-.8M394.2 20.4l-.4 .3M394.3 20.4l-.3 .3M394.3 24.1l-1.2 1.1"/>
<path d="M394.3 21.1l.7 .7M394.3 20.5l-.3 .2M394.3 20.7l.2-.1-.1 .1M394.3 21.1l.7 .6M394.4 20.6l-.2 .1M394.4 20.6l-.1 .1M394.4 24.1l-1.3 1.2M394.4 21.1l.6 .6M394.5 20.6l-.2 .1M394.5 21.1l.5 .5M394.5 20.6v.1M394.6 20.6l-.1 .1"/>
<path d="M394.6 23.9l-1.5 1.5M394.7 20.7h-.1M394.7 21.1l.3 .3M394.8 20.7h.1M394.8 20.7h-.1M394.8 21.1l.1 .2M394.8 21.1l.1 .1M394.9 23.7l-1.9 1.9M394.9 26.3l-.8 .8M395 21.4l-.4-.3 .4 .4M395 21.9l-.8-.8 .8 .8M395.1 26.1l-1.2 1.1"/>
<path d="M395.1 23.6l.8-.8-3.8 3.6M395.1 23.6l-.6 .4M395.2 26l-1.5 1.3M395.2 23.1l.7-.6-.7 .6M395.3 22.5l.5-.4-.5 .5M395.3 25.9l-1.7 1.5M395.3 21.9l.3-.2-.3 .3M395.3 22l.3-.3-.3 .4M395.3 25.7l-1.8 1.8M395.4 25.6l-2 1.9M395.4 25.5l-.7 1a4.6 4.6 0 0 1-2 1.2M395.4 21.5v.1"/>
<path d="M395.4 25.5l-2.1 2.1M395.5 25.4l-2.3 2.2M395.5 21.4l-.2 .3-.2 1.9M395.5 21.4a4.6 4.6 0 0 1 .3 3.1M395.5 21.5l-.1 .2 .2-.2M395.5 25.3l-2.4 2.4M395.6 21.6l-.3 .3M395.6 25.3l-2.6 2.4M395.6 21.6l-.3 .2M395.6 25.2l-2.7 2.5M395.6 25.1l-2.8 2.7M395.7 21.9l-.4 .4"/>
<path d="M395.7 21.9l-.4 .3M395.7 21.8l-.4 .4M395.7 24.9l-3 2.9 3-2.8M395.7 22l-.4 .5M395.7 22l-.4 .4M395.7 24.8l-3 2.9M395.8 22.2l-.5 .5M395.8 24.6l-3.1 3M395.8 24.7l-3.1 2.9M395.8 24.5l-.4 1M395.8 22.3l-.5 .5M395.8 22.4l-.6 .5"/>
<path d="M395.8 22.3l-.5 .6M395.8 24.5l-3.2 3M395.8 24.6l-3.1 2.9M395.9 22.5l-.7 .7M395.9 22.4l-.7 .6M395.9 24.3l-3.3 3.1M395.9 24.5l-3.3 3M395.9 22.7l-.8 .8M395.9 22.7l-.8 .7M395.9 22.6l-.7 .7M395.9 24l-3.3 3.2M395.9 24.2l-3.3 3"/>
<path d="M395.9 24.2l-3.3 3.1 3.3-3.1M395.9 23.9l-3.3 3.2 3.3-3.2M395.9 23.1l-3.6 3.6M395.9 23.4l-3.5 3.3 3.5-3.3M395.9 23.5l-3.4 3.4 3.4-3.3M395.9 23.7l-3.4 3.2M395.9 23.7l-3.4 3.3M395.9 23.8l-3.3 3.2M395.9 24l-3.3 3.1M395.9 22.9l-3.7 3.6M395.9 23l-3.7 3.5M395.9 23.1l-3.6 3.5"/>
<path d="M395.9 23.3l-3.6 3.4M395.9 23.4l-3.5 3.4M395.9 23.5l-3.5 3.3"/>
</g>
<!-- layer: FORM -->
<g fill="none" stroke="#000" stroke-width=".25">
<path d="M11.4 11.2h397.1v277.3h-397.1zM377 11.2v277.3M377 41.1h31.5M377 71.5h31.5M377 61.1h31.5M377 82h31.5M377 104.6h31.5M377 154.2h31.5M387.3 154.2v6.2M392.4 154.2v6.2M397.8 154.2v6.2M403 154.2v6.2"/>
<path d="M377 160.4h31.5M377 180.9h31.5M377 209.7h31.5M377 226.1h31.5M377 251.6h31.5M377 240.1h31.5M392.3 240.1v11.5M377 275.6h31.5M377 264.1h31.5M378.5 269.6h3.5v3.4h-3.5zM382.5 269.6h3.5v3.4h-3.5zM386.5 269.6h3.5v3.4h-3.5z"/>
<path d="M392.4 269.6h3.5v3.4h-3.5zM396.5 269.6h3.4v3.4h-3.4zM400.4 269.6h3.5v3.4h-3.5zM404.4 269.6h3.5v3.4h-3.5zM378.5 282.5h3.5v3.5h-3.5zM382.5 282.5h3.5v3.5h-3.5zM386.5 282.5h3.5v3.5h-3.5zM390.6 284.6h1.4M392.4 282.5h3.5v3.5h-3.5zM396.5 282.5h3.4v3.5h-3.4zM400.4 282.5h3.5v3.5h-3.5zM404.4 282.5h3.5v3.5h-3.5z"/>
</g>
<!-- layer: TEXT -->
<g fill="none" stroke="#000" stroke-width=".25">
<circle cx="378.4" cy="118.8" r=".06"/>
<circle cx="378.4" cy="113.8" r=".06"/>
<circle cx="378.4" cy="133.8" r=".06"/>
<circle cx="378.4" cy="137.8" r=".06"/>
<circle cx="378.4" cy="123.8" r=".06"/>
<circle cx="378.4" cy="128.8" r=".06"/>
<circle cx="378.4" cy="147.8" r=".06"/>
<circle cx="378.4" cy="142.8" r=".06"/>
</g>
<!-- layer: 7 -->
<path d="M11.4 11v.5l397.3-.5zM11.4 11.5l397.3-.5-.5 .5zM408.7 11l-.5 .5 .5 277.2zM408.2 11.5l.5 277.2-.5-.5zM11.2 288.7h397.5l-.5-.5zM11.2 288.7l.5-.5h396.5zM11.2 11.2v277.5l.5-.5zM11.2 11.2h.5v277z" fill="#000" stroke="#000" stroke-width=".19"/>
<!-- layer: DIM -->
<path d="M371.9 100h.1M375.3 100h.1M375.3 100v66.5M375.4 100h-10h6.5v16.6h-6.5h6.5v33.2h-6.5h6.5M371.9 116.6h.1M371.9 149.8h.1M371.9 149.9v16.6h-6.5h10M371.9 149.9h.1M371.9 166.5h.1M375.3 166.5h.1" fill="none" stroke="#000" stroke-width=".19"/>
<path d="M371.9 100h.1M375.3 100h.1M371.9 116.6h.1M371.9 149.8h.1M371.9 166.5h.1M375.3 166.5h.1" fill="none" stroke="#000" stroke-width=".25"/>
<!-- layer: TIT -->
<g fill="none" stroke="#000" stroke-width=".25">
<path d="M152.4 250.7h75.3M159 250.7v6"/>
<circle cx="158.9" cy="250.7" r="4"/>
</g>
<!-- layer: COL -->
<path d="M267.5 140.5h2.1v2.1h-2.1zM267.5 142.2v23.6M268.3 142.6v22.2M269.6 140.9h2.1v.9h-2.1M299.1 140.5h2.1v2.1h-2.1zM299.1 140.9h-2.1v.9h2.1M300.3 142.6v22.2M301.2 142.2v23.6M267.5 164.8h2.1v2.3h-2.1zM269.6 166.3h14.3v-24.5h-1.7v-.9h4.2v.9h-1.7v24.5h14.4M269.6 167.1h29.9M299.1 164.8h2.1v2.3h-2.1z" fill="none" stroke="#000" stroke-width=".19"/>
<!-- layer: SOL -->
<g fill="none" stroke="#000" stroke-width=".19">
<path d="M268.5 154.6l-.2 .2M268.5 155.4h.1M268.6 154.6l-.3 .3M268.8 154.6l-.5 .5M268.9 154.6l-.6 .6M269.1 154.6l-.8 .7M269.2 154.6l-.8 .8M269.4 154.6l-.9 .8M269.5 154.6l-.9 .8M269.7 154.6l-.9 .8M269.8 154.6l-.9 .8M270 154.6l-.9 .8"/>
<path d="M270.1 154.6l-.9 .8M270.2 154.6l-.8 .8M270.4 154.6l-.9 .8M270.5 154.6l-.8 .8M270.7 154.6l-.9 .8M270.8 154.6l-.8 .8M271 154.6l-.9 .8M271.1 154.6l-.8 .8M271.3 154.6l-.9 .8M271.4 154.6l-.8 .8M271.6 154.6l-.9 .8M271.7 154.6l-.8 .8"/>
<path d="M271.7 140.9v.1M271.9 154.6l-.9 .8M271.9 140.9l-.2 .2M272 154.6l-.9 .8M272 140.9l-.3 .4M272.2 140.9l-.5 .5M272.2 154.6l-.9 .8M272.3 140.9l-.6 .7M272.3 154.6l-.9 .8M272.5 140.9l-.8 .8M272.5 154.6l-.9 .8M272.6 140.9l-.8 .9"/>
<path d="M272.6 154.6l-.9 .8M272.7 154.6l-.8 .8M272.8 140.9l-.9 .9M272.9 141.2l-.5 .6M272.9 141.1l-.7 .7M272.9 140.9l-.8 .9M272.9 154.6l-.9 .8M272.9 141.6l-.1 .2M272.9 141.5l-.3 .3M272.9 141.4l-.4 .4M273 154.6l-.8 .8M273.2 154.6l-.9 .8"/>
<path d="M273.3 154.6l-.8 .8M273.4 155.3l-.2 .1M273.4 155.1l-.3 .3M273.4 155l-.5 .4M273.4 154.8l-.6 .6M273.4 154.7l-.8 .7M278.9 154.6l-.1 .1M279.1 154.6l-.3 .2M279.2 154.6l-.4 .4M279.4 154.6l-.6 .5M279.5 154.6l-.7 .6M279.7 154.6l-.9 .8"/>
<path d="M279.8 154.6l-.9 .8M280 154.6l-.9 .8M280.1 154.6l-.9 .8M280.2 154.6l-.8 .8M280.4 140.9h.1M280.4 154.6l-.9 .8M280.5 154.6l-.8 .8M280.5 140.9l-.1 .2M280.7 154.6l-.9 .8M280.7 140.9l-.3 .3M280.8 154.6l-.8 .8M280.8 140.9l-.4 .5"/>
<path d="M281 140.9l-.6 .6M281 154.6l-.9 .8M281.1 154.6l-.8 .8M281.1 140.9l-.7 .8M281.3 140.9l-.9 .9M281.3 154.6l-.9 .8M281.4 154.6l-.8 .8M281.4 140.9l-.8 .9M281.6 140.9l-.9 .9M281.6 154.6l-.9 .8M281.7 154.6l-.8 .8M281.7 140.9l-.8 .9"/>
<path d="M281.9 140.9l-.9 .9M281.9 154.6l-.9 .8M282 140.9l-.8 .9M282 154.6l-.8 .8M282.2 140.9l-.9 .9M282.2 154.6l-.9 .8M282.2 141.3l-.4 .5M282.2 141.1l-.6 .7M282.2 141l-.7 .8M282.2 141.4l-.3 .4M282.2 141.7v.1M282.2 141.5l-.1 .3"/>
<path d="M282.3 154.6l-.9 .8M282.4 154.6l-.8 .8M282.6 154.6l-.9 .8M282.7 154.6l-.8 .8M282.9 154.6l-.9 .8M283 154.6l-.8 .8M283.2 154.6l-.9 .8M283.3 154.6l-.8 .8M283.5 154.6l-.9 .8M283.6 154.6l-.8 .8M283.8 154.6l-.9 .8M283.9 154.6l-.8 .8"/>
<path d="M283.9 155.3l-.1 .1M283.9 155.2l-.2 .2M283.9 155.1l-.4 .3M283.9 154.9l-.5 .5M283.9 154.8l-.7 .6M286.5 140.9l-.1 .1M286.6 140.9l-.2 .2M286.8 140.9l-.4 .4M286.9 140.9l-.5 .5M287.1 140.9l-.7 .6M287.2 140.9l-.8 .8M287.4 140.9l-.9 .9"/>
<path d="M287.5 140.9l-.9 .9M287.7 140.9l-.9 .9M287.8 140.9l-.9 .9M287.9 140.9l-.8 .9M288.1 140.9l-.9 .9M288.2 140.9l-.8 .9M288.3 141.8h.1M288.3 141.3l-.5 .5M288.3 141.2l-.6 .6M288.3 141l-.8 .8M288.3 141.6l-.2 .2M288.3 141.5l-.3 .3"/>
<path d="M295.9 140.9l-.2 .1M296 140.9l-.3 .3M296.2 140.9l-.5 .4M296.3 140.9l-.6 .6M296.5 140.9l-.8 .7M296.6 140.9l-.8 .9M296.8 140.9l-.9 .9M296.9 140.9l-.8 .9M297 141.3l-.5 .5M297 141.1l-.6 .7M297 141l-.8 .8M297 141.7l-.1 .1"/>
<path d="M297 141.5l-.2 .3M297 141.4l-.4 .4"/>
</g>
<!-- layer: CENTER -->
<path d="M273.1 154.1v.5M276.1 154v5.6M276.1 159.9v.1M273.1 164.7h6.1M276.1 160.3v5.5" fill="none" stroke="#000" stroke-width=".25"/>
<!-- layer: car -->
<g fill="none" stroke="#000" stroke-width=".25">
<path d="M271.4 155.9h9.5v.5h-.4v7.8h-8.8v-7.8h-.3zM271.4 155.5v.3h9.5v-.3M273.5 154.2l.1-.2 .3 1.6h-.3v-.1M273.7 156.3h.2v.4l-.2-.1M273.7 156.7h-1.8v7.2h8.4v-7.2h-1.8M278.5 156.3l-.1 .4 .1-.1M278.7 154.2l-.1-.2-.2 1.6h.2v-.1M271 162.8h.3M271 161.8h.3M271.1 161.7v.1M271.1 162.8v.2M271.1 161.9v.1"/>
<path d="M271.1 162.7v.1M273.6 164.4h5v.8h-5z"/>
</g>
<!-- layer: 0 -->
<g fill="none" stroke="#000" stroke-width=".25">
<path d="M271.6 159.8v1M272.9 154.2h.4M272.9 154.2v.3h.4v-.3M273.1 155.5h.1M273.4 155.4h-.3M273.4 155.4v-.2v.3l.2 .1M273.4 154.6v.9h-.3M278.8 155.2v.2M278.8 155.5l-.2 .1M278.8 154.6v.9M278.8 155.5h.3M278.8 155.4h.3"/>
<path d="M279.1 155.5h.1M279.2 156.9l.1-.2v.2M279.3 156.7v.9h-1.9M280.7 159.8v1M271.8 160.8h4.2M272 160.3h.1M272 160.3l.5 .9h1.2M276.2 160.8h4.3M278.6 165.2h1.4M278.6 164.4h1.4M280 164.6v.4"/>
</g>
<path d="M271.6 160.8l.2-.1zM280 165v.2zM280 164.4v.2zM280.5 160.7l.2 .1z" fill="#000" stroke="#000" stroke-width=".19"/>
<!-- layer: CD -->
<path d="M273.7 155.6h2.4v.2h-2.4zM273.7 156.1h2.4v.1h-2.4zM276.1 155.6h2.4v.2h-2.4zM276.1 156.1h2.4v.1h-2.4z" fill="none" stroke="#000" stroke-width=".25"/>
<!-- layer: COB -->
<path d="M271.8 159.4h.2v1.8h-.2zM272 159.4v1.8M279.1 156.7h.6M279.1 156.4h.6v.3h-.6zM279.4 156.3v.5M271.7 160.3h.4M272 161.2h.1" fill="none" stroke="#000" stroke-width=".25"/>
<!-- layer: RAIL_18K -->
<path d="M271.2 159.6v.4M271.3 159.6v.2h.1M271.3 159.9h.1M271.4 159.8h-.1v.2M271.4 159.8h.2h-.2M280.8 159.8h-.1h.3v.2M281 159.9h.1M281 159.6v.2h-.2M281 159.6v.4" fill="none" stroke="#000" stroke-width=".25"/>
<!-- layer: RAIL_13K -->
<path d="M273.4 164.7v-.1v.4v-.2h.2l-.2-.1M278.8 164.7l.1-.1v.4l-.1-.2h-.2l.2-.1" fill="none" stroke="#000" stroke-width=".25"/>
<!-- layer: COL -->
<path d="M273.7 154.6h4.9" fill="none" stroke="#000" stroke-width=".25"/>
<!-- layer: WAL -->
<path d="M268.3 155.4h4.8M268.3 154.6h5.1M271.7 140.9h1.2v.9h-1.2M278.8 154.6h5.1M279.1 155.4h4.8M282.2 140.9h-1.8v.9h1.8M286.4 141.8h1.9M286.4 140.9h1.9M295.7 141.8h1.3M295.7 140.9h1.3" fill="none" stroke="#000" stroke-width=".19"/>
<!-- layer: FIN -->
<path d="M268.3 154.2h5.1v.4M268.3 154.3h5.1M272.5 141.8h-2.9v.8h-1.2v11.6M272.9 141.8l.1-.9h-3.4v-.5h-2.2v26.7M278.8 154.3h5.1M280.8 141.8h3v12.4M283.9 154.2h-5.1v.4M288.3 140.9h-8l.1 .9M288.3 141.8h-3.5v24.4h14.2v-1.5h1.3v-22.1h-1.3v-.8h-3.3M295.7 140.9h3.3v-.5h2.2v26.7" fill="none" stroke="#000" stroke-width=".19"/>
<path d="M268.9 143.1h2v10.4h-2zM268.9 151.4h2M268.9 149.3h2M268.9 147.3h2M268.9 145.2h2M269 143.1v10.4M281.6 143.2h2.1v10.3h-2.1zM281.6 151.5h2.1M281.6 149.4h2.1M281.6 147.3h2.1M281.6 145.2h2.1M283.5 143.2v10.3" fill="none" stroke="#000" stroke-width=".19"/>
<!-- layer: ETC -->
<path d="M280.8 140.9l1.9 .8M282.7 140.9v.8h-1.9v-.8h1.9l-1.9 .8M286.4 140.9l1.9 .8M288.3 140.9v.8h-1.9v-.8h1.9l-1.9 .8" fill="none" stroke="#000" stroke-width=".25"/>
<text font-size="17.3" x="24.4" y="44.1">1주차장 5층</text>
<text font-size="5.8" x="162.4" y="249.7">주 차 건 물 5 층 평 면 도</text>
<text font-size="3.3" x="381.1" y="35.5">전남대학교병원</text>
<text font-size="2.9" x="206.8" y="255.3">축척=1 : 250</text>
<g font-size="2.4">
<text x="379.6" y="272.1">A</text>
<text x="383.5" y="272.1">1</text>
<text x="387.6" y="272.1">0</text>
<text x="393.5" y="272.1">-</text>
<text x="397.5" y="272.1">0</text>
<text x="401.4" y="272.1">0</text>
<text x="405.5" y="272.1">5</text>
<text x="379.6" y="285.1">A</text>
<text x="383.5" y="285.1">1</text>
<text x="387.6" y="285.1">0</text>
<text x="393.5" y="285.1">-</text>
<text x="397.5" y="285.1">0</text>
<text x="401.4" y="285.1">0</text>
<text x="405.5" y="285.1">5</text>
</g>
<g font-size="2.1">
<text x="378.4" y="212.3">협</text>
<text x="386.1" y="212.3">의</text>
</g>
<g font-size="1.8">
<text x="43.3" y="119.5">1</text>
<text x="55.5" y="119.5">2</text>
<text x="65" y="119.5">3</text>
<text x="76.4" y="119.5">4</text>
<text x="85.9" y="119.5">5</text>
<text x="95.8" y="119.5">6</text>
<text x="104.6" y="119.5">7</text>
<text x="118.4" y="119.5">8</text>
<text x="127.2" y="119.5">9</text>
<text x="136.3" y="119.5">10</text>
<text x="153.6" y="119.5">11</text>
<text x="162.4" y="119.5">12</text>
<text x="170.8" y="119.5">13</text>
<text x="181.2" y="119.5">14</text>
<text x="190.8" y="119.5">15</text>
<text x="199.7" y="119.5">16</text>
<text x="212.7" y="119.5">17</text>
<text x="221.3" y="119.5">18</text>
<text x="234.3" y="119.5">19</text>
<text x="243" y="119.5">20</text>
<text x="253.9" y="119.5">21</text>
<text x="262.7" y="119.5">22</text>
<text x="273.9" y="119.5">예비1</text>
<text x="282.7" y="119.5">예비2</text>
<text x="292.7" y="119.5">예비3</text>
<text x="307.8" y="119.5">23</text>
<text x="317.2" y="119.5">24</text>
<text x="326.2" y="119.5">25</text>
<text x="336.6" y="119.5">26</text>
<text x="343.4" y="119.4">UP</text>
<text x="349.2" y="119.4">DN</text>
<text x="42.8" y="149.1">DN</text>
<text x="118.4" y="148.9">UP</text>
<text x="151.4" y="148.4">27</text>
<text x="161.7" y="148.4">28</text>
<text x="171" y="148.4">29</text>
<text x="180.5" y="148.4">30</text>
<text x="190.5" y="148.4">31</text>
<text x="200" y="148.4">32</text>
<text x="212.5" y="148.4">33</text>
<text x="221.8" y="148.4">34</text>
<text x="235.1" y="148.4">35</text>
<text x="243.8" y="148.4">36</text>
<text x="253.7" y="148.4">37</text>
<text x="262.6" y="148.4">38</text>
<text x="306.5" y="148.4">39</text>
<text x="315.8" y="148.4">40</text>
<text x="324.7" y="148.4">41</text>
<text x="335" y="148.4">42</text>
<text x="72" y="153.1">승강기</text>
<text x="60.5" y="163.7">UP</text>
<text x="72.5" y="162.1">E P</text>
<text x="121.5" y="175.6">DN</text>
<text x="190.4" y="193.7">제 3 동</text>
<text x="157.1" y="252.7">A</text>
<text x="159.7" y="252.7">1</text>
</g>
<g font-size="1.7">
<text x="377.9" y="13.8">발 주 처</text>
<text x="377.9" y="44">설계명 PROJECT TITLE</text>
<text x="377.9" y="63.2">설</text>
<text x="382" y="63.2">계</text>
<text x="377.9" y="73.7">검</text>
<text x="382" y="73.7">토</text>
<text x="377.9" y="84.2">책임기술자</text>
<text x="377.9" y="107.4">특기사항 NOTE</text>
<text x="377.9" y="157.8">DESCRIPTION</text>
<text x="377.9" y="156.1">설계변경</text>
<text x="377.9" y="159.7">OF REV.</text>
<text x="388.1" y="156.1">일 자</text>
<text x="388.1" y="157.8">DATE</text>
<text x="393.4" y="156.1">작 성</text>
<text x="393.4" y="157.8">DRAW</text>
<text x="398.5" y="156.1">검 토</text>
<text x="398.5" y="157.8">CHEC</text>
<text x="403.6" y="156.1">승 인</text>
<text x="403.6" y="157.8">APPR</text>
<text x="377.9" y="228.3">도 면 명</text>
<text x="386.6" y="228.3">DAWING TITLE</text>
<text x="377.9" y="242.3">일</text>
<text x="382.5" y="242.3">자</text>
<text x="386.6" y="242.3">DATE</text>
<text x="393.2" y="242.3">축</text>
<text x="397.9" y="242.3">척</text>
<text x="401.9" y="242.3">SCALE</text>
<text x="381.5" y="247.9">.</text>
<text x="383.9" y="247.9">.</text>
<text x="386.3" y="247.9">.</text>
<text x="393.2" y="246.7">A1 :</text>
<text x="393.2" y="250.2">A3 :</text>
<text x="377.9" y="254">화 일 명 FILE NAME</text>
<text x="377.9" y="266.4">도면번호 DRAWING NO.</text>
<text x="377.9" y="278">일련번호 SHEET NO.</text>
</g>
<text font-size="1.6" x="378.8" y="37.8">CHONNAM UNIVERSITY HOSPITAL</text>
<g font-size="1.2">
<text x="272.2" y="151.6">엘리베이터홀</text>
<text x="292.1" y="153.6">창고</text>
</g>
<g font-size=".9">
<text x="277.1" y="143.8" transform="rotate(180 277.1 143.8)">DN</text>
<text x="292.6" y="143.8" transform="rotate(180 292.6 143.8)">DN</text>
</g>
<g font-size=".4">
<text x="271.4" y="162.2" transform="rotate(180 271.4 162.2)">LS</text>
<text x="281.2" y="162.2" transform="rotate(180 281.2 162.2)">IR</text>
</g>
</svg>
